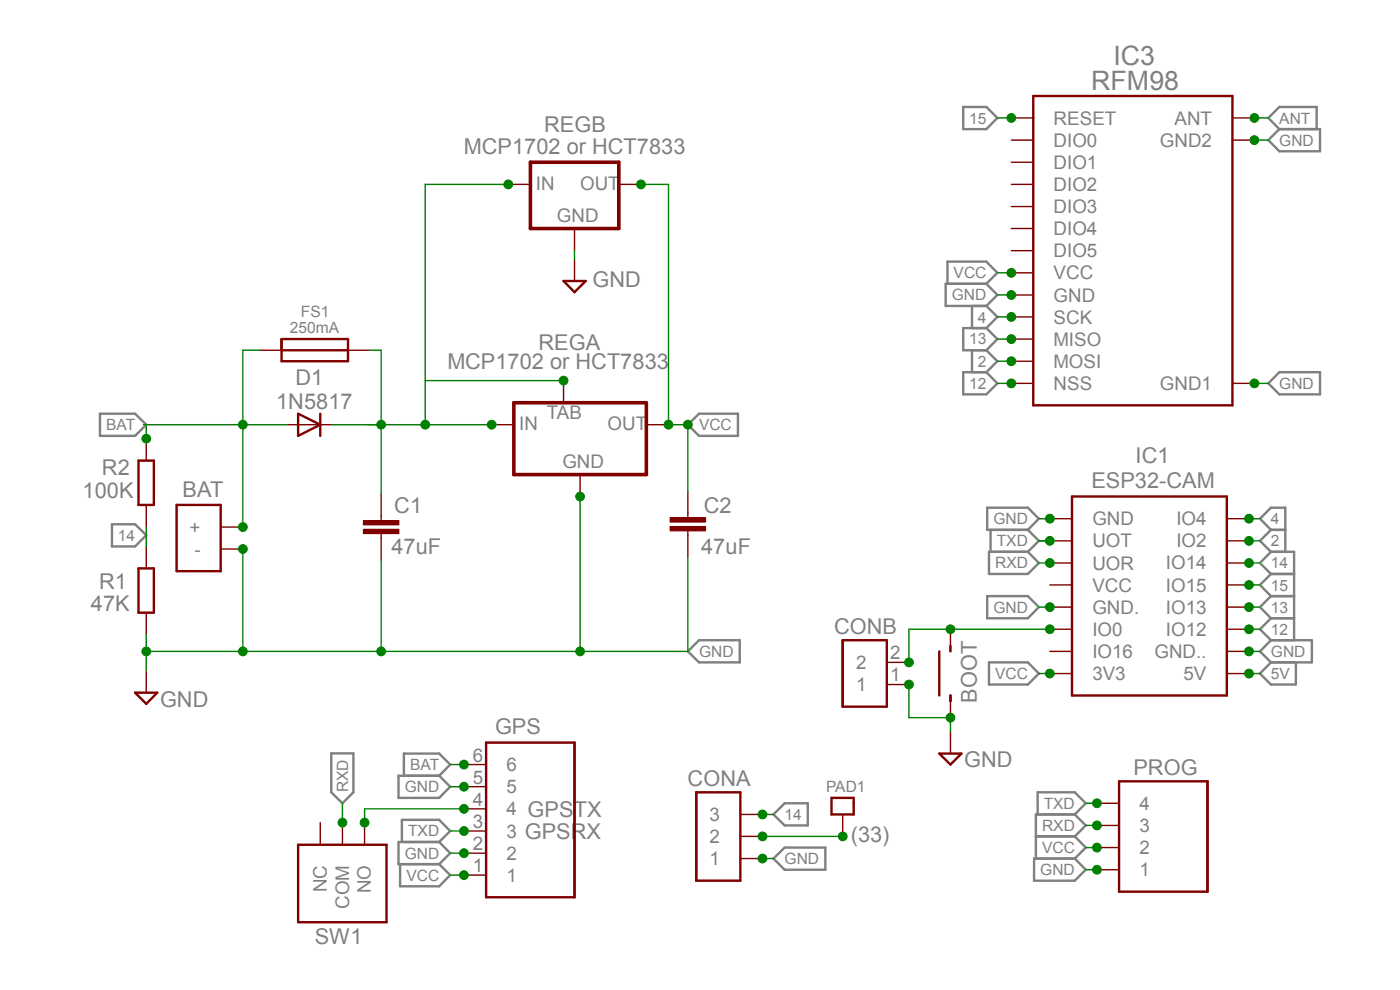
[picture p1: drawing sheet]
<svg xmlns="http://www.w3.org/2000/svg" width="297mm" height="210mm" viewBox="0 0 297 210" stroke-linecap="round" stroke-linejoin="round" font-family="sans-serif">
<g fill="none" stroke="#808080" stroke-width=".51">
<path d="M204.3 22.7h5l2.3 2.3-2.3 2.4h-5zM269.1 29.7l2.3-2.3h8.6v4.7h-8.6zM271.4 27.4l-2.3-2.4 2.3-2.3h7.9v4.7M201 60.2v-4.7h8.3l2.3 2.4-2.3 2.3M204.3 79h5l2.3 2.3-2.3 2.4h-5zM206.2 64.9v4.7M206.2 74.3v4.7M209.3 60.2l2.3 2.4-2.3 2.3M209.3 60.2h-8.7v4.7h8.7M209.3 74.3l2.3 2.3-2.3 2.4M209.3 69.6h-5v4.7h5M209.3 69.6l2.3 2.3-2.3 2.4"/>
<path d="M209.3 64.9l2.3 2.3-2.3 2.4M271.4 79h8.6v4.7h-8.6l-2.3-2.4zM21.2 87.8h7.5l2.3 2.3-2.3 2.4h-7.5zM145.9 90.1l2.4-2.3h8.2v4.7h-8.2zM23.7 111.2h5l2.3 2.3-2.3 2.4h-5zM209.4 107.7h8.7l2.3 2.3-2.3 2.4h-8.7zM209.8 117.1h8.3l2.3 2.3-2.3 2.4h-8.3zM210.1 112.4v4.7M218.1 112.4l2.3 2.3-2.3 2.4M269.6 112.4h3.1M269.6 112.4l-2.3-2.4 2.3-2.3h3.1v9.4M269.6 117.1h4.9v18.7"/>
<path d="M269.6 112.4l-2.3 2.3 2.3 2.4M269.6 117.1l-2.3 2.3 2.3 2.4M145.9 138.2l2.4-2.4h8.6v4.7h-8.6zM209.4 126.4h8.7l2.3 2.4-2.3 2.3h-8.7zM269.6 135.8h8.7v4.7h-8.7M269.6 131.1h4.9M269.6 126.4h4.9M269.6 135.8l-2.3 2.4 2.3 2.3M269.6 121.8h4.9M269.6 121.8l-2.3 2.3 2.3 2.3M269.6 126.4l-2.3 2.4 2.3 2.3M269.6 131.1l-2.3 2.4 2.3 2.3"/>
<path d="M70.3 159.8h4.7v8.3l-2.4 2.3-2.3-2.3zM209.8 140.5h8.3l2.3 2.4-2.3 2.3h-8.3zM269.6 140.5l-2.3 2.4 2.3 2.3h5.3v-4.7M84.5 164.5h8.7l2.3 2.4-2.3 2.3h-8.7zM85.3 178.6v-4.7h7.9l2.3 2.4-2.3 2.3M85.7 164.5v-4.6h7.5l2.3 2.3-2.3 2.3M93.2 178.6l2.3 2.4-2.3 2.3M93.2 178.6h-8.7v4.7h8.7M164.1 172.8l2.4-2.4h4.9v4.7h-4.9zM219.8 177.4h8.2M220.1 172.8v-4.7h7.9l2.3 2.3-2.3 2.4M228 177.4l2.3 2.4-2.3 2.3"/>
<path d="M228 172.8h-8.2v9.3M228 172.8l2.3 2.3-2.3 2.3M84.9 183.3v4.7h8.3l2.3-2.4-2.3-2.3M164.1 182.1l2.4-2.3h8.6v4.7h-8.6zM219.4 182.1h8.6l2.3 2.4-2.3 2.3h-8.6z"/>
</g>
<path d="M29.4 97.7h3.2v9.4h-3.2zM37.5 107.1h9.3v14.1h-9.3zM227.4 105.3h32.9v42.2h-32.9zM29.4 120.6h3.2v9.4h-3.2zM28.7 146.9h4.7l-2.4 2.4zM103.1 157.5h18.8v32.8h-18.8zM237.4 165.7h18.8v23.4h-18.8z" fill="none" stroke="#800000" stroke-width=".51"/>
<g fill="none" stroke="#800000" stroke-width=".3">
<path d="M31 93v4.7M104.3 90.1h4.7M119.5 80.7v4.7M137.1 90.1h4.7M31 107.1v4.7M31 115.9v4.7M46.8 111.8h4.7M46.8 116.5h4.7M123.1 100.7v4.6M145.9 108.8v1M145.9 112.6v.9M222.7 110h4.7"/>
<path d="M222.7 114.7h4.7M222.7 119.4h4.7M260.3 110h4.7M260.3 114.7h4.7M260.3 119.4h4.7M31 130v4.7M222.7 124.1h4.7M222.7 133.5h4.7M222.7 138.2h4.7M222.7 128.8h4.7M260.3 124.1h4.7M260.3 133.5h4.7"/>
<path d="M260.3 138.2h4.7M260.3 128.8h4.7M31 142.3v4.6M222.7 142.9h4.7M260.3 142.9h4.7M98.4 176.3h4.7M98.4 171.6h4.7M98.4 166.9h4.7M98.4 162.2h4.7M232.7 179.8h4.7M232.7 175.1h4.7M232.7 170.4h4.7"/>
<path d="M98.4 185.6h4.7M98.4 181h4.7M232.7 184.5h4.7"/>
</g>
<path d="M109 85.4h28.1v15.3h-28.1z" fill="none" stroke="#800000" stroke-width=".76"/>
<path d="M142.2 111.7h7.5v.9h-7.5z" fill-rule="evenodd" fill="#800000"/>
<path d="M142.2 111.7h7.5v.9h-7.5z" fill="none" stroke="#800000" stroke-width=".21"/>
<path d="M142.2 109.8h7.5v.9h-7.5z" fill-rule="evenodd" fill="#800000"/>
<path d="M142.2 109.8h7.5v.9h-7.5z" fill="none" stroke="#800000" stroke-width=".21"/>
<path d="M80.9 109.4v1M80.9 113.2v.9M145.9 104.2v4.6M145.9 113.5v4.7" fill="none" stroke="#800000" stroke-width=".3"/>
<path d="M77.1 112.3h7.5v.9h-7.5z" fill-rule="evenodd" fill="#800000"/>
<path d="M77.1 112.3h7.5v.9h-7.5z" fill="none" stroke="#800000" stroke-width=".21"/>
<path d="M77.1 110.4h7.5v.9h-7.5z" fill-rule="evenodd" fill="#800000"/>
<path d="M77.1 110.4h7.5v.9h-7.5z" fill="none" stroke="#800000" stroke-width=".21"/>
<g fill="none" stroke="#800000" stroke-width=".3">
<path d="M107.8 39.1h4.7M131.3 39.1h4.7M214.5 39.1h4.7M214.5 25h4.7M214.5 29.7h4.7M214.5 34.4h4.7M261.5 25h4.6M261.5 29.7h4.6M121.9 48.5v4.7M121.9 54.9v4.7M214.5 43.8h4.7M214.5 48.5h4.7"/>
<path d="M214.5 53.2h4.7M214.5 57.9h4.7M55 74.3h4.7M73.8 74.3h4.7M214.5 62.6h4.7M214.5 67.2h4.7M214.5 71.9h4.7M214.5 76.6h4.7M60.9 90.1h9.4M214.5 81.3h4.7M261.5 81.3h4.6M80.9 104.8v4.6"/>
<path d="M80.9 114.1v4.7M201.6 133.5v4.7M188.1 145.2h4.7M188.1 140.5h4.7M201.6 147.5v4.7M201.6 155.2v4.7M67.9 174.5v4.7M72.6 174.5v4.7M77.3 174.5v4.7M157.1 177.4h4.7M157.1 172.8h4.7M178.8 172.8v4.6"/>
<path d="M157.1 182.1h4.7"/>
</g>
<g fill="none" stroke="#800000" stroke-width=".51">
<path d="M219.2 20.4h42.3v65.6h-42.3zM119.5 59.6h4.7l-2.3 2.4zM59.7 71.9h14.1v4.7h-14.1zM59.7 74.3h14.1M63.2 87.8l4.7 2.3-4.7 2.4zM67.9 87.8v4.7M178.8 135.8h9.3v14.1h-9.3zM199.3 138.2v9.3M201.6 137v1.2M199.3 159.9h4.7l-2.4 2.3zM201.6 147.5v1.2M63.2 179.2h18.8v16.4h-18.8z"/>
<path d="M147.7 168.1h9.4v18.7h-9.4zM176.4 169.2h4.7v3.6h-4.7z"/>
</g>
<path d="M112.5 34.4h18.8v14.1h-18.8z" fill="none" stroke="#800000" stroke-width=".76"/>
<path d="M31 134.7v7.6" fill="none" stroke="#008000" stroke-width=".3"/>
<circle cx="31" cy="138.2" r=".93" fill="#008000"/>
<circle cx="31" cy="138.2" r=".93" fill="none" stroke="#008000" stroke-width=".21"/>
<path d="M31 138.2h20.5" fill="none" stroke="#008000" stroke-width=".3"/>
<circle cx="51.5" cy="116.5" r=".93" fill="#008000"/>
<circle cx="51.5" cy="116.5" r=".93" fill="none" stroke="#008000" stroke-width=".21"/>
<path d="M51.5 116.5v21.7M123.1 105.3v32.9" fill="none" stroke="#008000" stroke-width=".3"/>
<circle cx="123.1" cy="105.3" r=".93" fill="#008000"/>
<circle cx="123.1" cy="105.3" r=".93" fill="none" stroke="#008000" stroke-width=".21"/>
<path d="M51.5 138.2h2.4" fill="none" stroke="#008000" stroke-width=".3"/>
<circle cx="51.5" cy="138.2" r=".93" fill="#008000"/>
<circle cx="51.5" cy="138.2" r=".93" fill="none" stroke="#008000" stroke-width=".21"/>
<path d="M145.9 118.2v20h-92" fill="none" stroke="#008000" stroke-width=".3"/>
<circle cx="123.1" cy="138.2" r=".93" fill="#008000"/>
<circle cx="123.1" cy="138.2" r=".93" fill="none" stroke="#008000" stroke-width=".21"/>
<path d="M80.9 118.8v19.4" fill="none" stroke="#008000" stroke-width=".3"/>
<circle cx="80.9" cy="138.2" r=".93" fill="#008000"/>
<circle cx="80.9" cy="138.2" r=".93" fill="none" stroke="#008000" stroke-width=".21"/>
<path d="M95.5 181h2.9" fill="none" stroke="#008000" stroke-width=".3"/>
<circle cx="98.4" cy="181" r=".93" fill="#008000"/>
<circle cx="98.4" cy="181" r=".93" fill="none" stroke="#008000" stroke-width=".21"/>
<path d="M220.4 128.8h2.3" fill="none" stroke="#008000" stroke-width=".3"/>
<circle cx="222.7" cy="128.8" r=".93" fill="#008000"/>
<circle cx="222.7" cy="128.8" r=".93" fill="none" stroke="#008000" stroke-width=".21"/>
<path d="M220.4 110h2.3" fill="none" stroke="#008000" stroke-width=".3"/>
<circle cx="222.7" cy="110" r=".93" fill="#008000"/>
<circle cx="222.7" cy="110" r=".93" fill="none" stroke="#008000" stroke-width=".21"/>
<path d="M265 138.2h2.3" fill="none" stroke="#008000" stroke-width=".3"/>
<circle cx="265" cy="138.2" r=".93" fill="#008000"/>
<circle cx="265" cy="138.2" r=".93" fill="none" stroke="#008000" stroke-width=".21"/>
<path d="M230.3 184.5h2.4" fill="none" stroke="#008000" stroke-width=".3"/>
<circle cx="232.7" cy="184.5" r=".93" fill="#008000"/>
<circle cx="232.7" cy="184.5" r=".93" fill="none" stroke="#008000" stroke-width=".21"/>
<path d="M161.8 182.1h2.3" fill="none" stroke="#008000" stroke-width=".3"/>
<circle cx="161.8" cy="182.1" r=".93" fill="#008000"/>
<circle cx="161.8" cy="182.1" r=".93" fill="none" stroke="#008000" stroke-width=".21"/>
<path d="M95.5 166.9h2.9" fill="none" stroke="#008000" stroke-width=".3"/>
<circle cx="98.4" cy="166.9" r=".93" fill="#008000"/>
<circle cx="98.4" cy="166.9" r=".93" fill="none" stroke="#008000" stroke-width=".21"/>
<path d="M201.6 152.2v3" fill="none" stroke="#008000" stroke-width=".3"/>
<circle cx="201.6" cy="152.2" r=".93" fill="#008000"/>
<circle cx="201.6" cy="152.2" r=".93" fill="none" stroke="#008000" stroke-width=".21"/>
<path d="M192.8 145.2v7h8.8" fill="none" stroke="#008000" stroke-width=".3"/>
<circle cx="192.8" cy="145.2" r=".93" fill="#008000"/>
<circle cx="192.8" cy="145.2" r=".93" fill="none" stroke="#008000" stroke-width=".21"/>
<path d="M266.1 29.7h3M121.9 53.2v1.7" fill="none" stroke="#008000" stroke-width=".3"/>
<circle cx="266.1" cy="29.7" r=".93" fill="#008000"/>
<circle cx="266.1" cy="29.7" r=".93" fill="none" stroke="#008000" stroke-width=".21"/>
<path d="M266.1 81.3h3" fill="none" stroke="#008000" stroke-width=".3"/>
<circle cx="266.1" cy="81.3" r=".93" fill="#008000"/>
<circle cx="266.1" cy="81.3" r=".93" fill="none" stroke="#008000" stroke-width=".21"/>
<path d="M211.6 62.6h2.9" fill="none" stroke="#008000" stroke-width=".3"/>
<circle cx="214.5" cy="62.6" r=".93" fill="#008000"/>
<circle cx="214.5" cy="62.6" r=".93" fill="none" stroke="#008000" stroke-width=".21"/>
<path d="M95.5 185.6h2.9" fill="none" stroke="#008000" stroke-width=".3"/>
<circle cx="98.4" cy="185.6" r=".93" fill="#008000"/>
<circle cx="98.4" cy="185.6" r=".93" fill="none" stroke="#008000" stroke-width=".21"/>
<path d="M220.4 142.9h2.3" fill="none" stroke="#008000" stroke-width=".3"/>
<circle cx="222.7" cy="142.9" r=".93" fill="#008000"/>
<circle cx="222.7" cy="142.9" r=".93" fill="none" stroke="#008000" stroke-width=".21"/>
<path d="M230.3 179.8h2.4" fill="none" stroke="#008000" stroke-width=".3"/>
<circle cx="232.7" cy="179.8" r=".93" fill="#008000"/>
<circle cx="232.7" cy="179.8" r=".93" fill="none" stroke="#008000" stroke-width=".21"/>
<path d="M141.8 90.1h4.1v14.1" fill="none" stroke="#008000" stroke-width=".3"/>
<circle cx="145.9" cy="90.1" r=".93" fill="#008000"/>
<circle cx="145.9" cy="90.1" r=".93" fill="none" stroke="#008000" stroke-width=".21"/>
<path d="M136 39.1h5.8v51" fill="none" stroke="#008000" stroke-width=".3"/>
<circle cx="136" cy="39.1" r=".93" fill="#008000"/>
<circle cx="136" cy="39.1" r=".93" fill="none" stroke="#008000" stroke-width=".21"/>
<circle cx="141.8" cy="90.1" r=".93" fill="#008000"/>
<circle cx="141.8" cy="90.1" r=".93" fill="none" stroke="#008000" stroke-width=".21"/>
<path d="M211.6 57.9h2.9" fill="none" stroke="#008000" stroke-width=".3"/>
<circle cx="214.5" cy="57.9" r=".93" fill="#008000"/>
<circle cx="214.5" cy="57.9" r=".93" fill="none" stroke="#008000" stroke-width=".21"/>
<path d="M230.3 175.1h2.4" fill="none" stroke="#008000" stroke-width=".3"/>
<circle cx="232.7" cy="175.1" r=".93" fill="#008000"/>
<circle cx="232.7" cy="175.1" r=".93" fill="none" stroke="#008000" stroke-width=".21"/>
<path d="M220.4 119.4h2.3" fill="none" stroke="#008000" stroke-width=".3"/>
<circle cx="222.7" cy="119.4" r=".93" fill="#008000"/>
<circle cx="222.7" cy="119.4" r=".93" fill="none" stroke="#008000" stroke-width=".21"/>
<path d="M72.6 170.4v4.1" fill="none" stroke="#008000" stroke-width=".3"/>
<circle cx="72.6" cy="174.5" r=".93" fill="#008000"/>
<circle cx="72.6" cy="174.5" r=".93" fill="none" stroke="#008000" stroke-width=".21"/>
<path d="M230.3 170.4h2.4" fill="none" stroke="#008000" stroke-width=".3"/>
<circle cx="232.7" cy="170.4" r=".93" fill="#008000"/>
<circle cx="232.7" cy="170.4" r=".93" fill="none" stroke="#008000" stroke-width=".21"/>
<path d="M220.4 114.7h2.3" fill="none" stroke="#008000" stroke-width=".3"/>
<circle cx="222.7" cy="114.7" r=".93" fill="#008000"/>
<circle cx="222.7" cy="114.7" r=".93" fill="none" stroke="#008000" stroke-width=".21"/>
<path d="M220.4 114.7h2.3M95.5 176.3h2.9" fill="none" stroke="#008000" stroke-width=".3"/>
<circle cx="98.4" cy="176.3" r=".93" fill="#008000"/>
<circle cx="98.4" cy="176.3" r=".93" fill="none" stroke="#008000" stroke-width=".21"/>
<path d="M30.4 90.1h30.5M51.5 90.1v21.7" fill="none" stroke="#008000" stroke-width=".3"/>
<circle cx="51.5" cy="90.1" r=".93" fill="#008000"/>
<circle cx="51.5" cy="90.1" r=".93" fill="none" stroke="#008000" stroke-width=".21"/>
<circle cx="51.5" cy="111.8" r=".93" fill="#008000"/>
<circle cx="51.5" cy="111.8" r=".93" fill="none" stroke="#008000" stroke-width=".21"/>
<path d="M55 74.3h-3.5v15.8M31 90.1v2.9" fill="none" stroke="#008000" stroke-width=".3"/>
<circle cx="31" cy="93" r=".93" fill="#008000"/>
<circle cx="31" cy="93" r=".93" fill="none" stroke="#008000" stroke-width=".21"/>
<path d="M95.5 162.2h2.9" fill="none" stroke="#008000" stroke-width=".3"/>
<circle cx="98.4" cy="162.2" r=".93" fill="#008000"/>
<circle cx="98.4" cy="162.2" r=".93" fill="none" stroke="#008000" stroke-width=".21"/>
<path d="M207.5 133.5h15.2" fill="none" stroke="#008000" stroke-width=".3"/>
<circle cx="222.7" cy="133.5" r=".93" fill="#008000"/>
<circle cx="222.7" cy="133.5" r=".93" fill="none" stroke="#008000" stroke-width=".21"/>
<path d="M201.6 133.5h5.9" fill="none" stroke="#008000" stroke-width=".3"/>
<circle cx="201.6" cy="133.5" r=".93" fill="#008000"/>
<circle cx="201.6" cy="133.5" r=".93" fill="none" stroke="#008000" stroke-width=".21"/>
<path d="M201.6 133.5h-8.8v7" fill="none" stroke="#008000" stroke-width=".3"/>
<circle cx="192.8" cy="140.5" r=".93" fill="#008000"/>
<circle cx="192.8" cy="140.5" r=".93" fill="none" stroke="#008000" stroke-width=".21"/>
<path d="M266.1 25h3" fill="none" stroke="#008000" stroke-width=".3"/>
<circle cx="266.1" cy="25" r=".93" fill="#008000"/>
<circle cx="266.1" cy="25" r=".93" fill="none" stroke="#008000" stroke-width=".21"/>
<path d="M265 114.7h2.3" fill="none" stroke="#008000" stroke-width=".3"/>
<circle cx="265" cy="114.7" r=".93" fill="#008000"/>
<circle cx="265" cy="114.7" r=".93" fill="none" stroke="#008000" stroke-width=".21"/>
<path d="M211.6 76.6h2.9" fill="none" stroke="#008000" stroke-width=".3"/>
<circle cx="214.5" cy="76.6" r=".93" fill="#008000"/>
<circle cx="214.5" cy="76.6" r=".93" fill="none" stroke="#008000" stroke-width=".21"/>
<path d="M265 119.4h2.3" fill="none" stroke="#008000" stroke-width=".3"/>
<circle cx="265" cy="119.4" r=".93" fill="#008000"/>
<circle cx="265" cy="119.4" r=".93" fill="none" stroke="#008000" stroke-width=".21"/>
<path d="M31 111.8v4.1M161.8 172.8h2.3" fill="none" stroke="#008000" stroke-width=".3"/>
<circle cx="161.8" cy="172.8" r=".93" fill="#008000"/>
<circle cx="161.8" cy="172.8" r=".93" fill="none" stroke="#008000" stroke-width=".21"/>
<path d="M265 124.1h2.3" fill="none" stroke="#008000" stroke-width=".3"/>
<circle cx="265" cy="124.1" r=".93" fill="#008000"/>
<circle cx="265" cy="124.1" r=".93" fill="none" stroke="#008000" stroke-width=".21"/>
<path d="M211.6 25h2.9" fill="none" stroke="#008000" stroke-width=".3"/>
<circle cx="214.5" cy="25" r=".93" fill="#008000"/>
<circle cx="214.5" cy="25" r=".93" fill="none" stroke="#008000" stroke-width=".21"/>
<path d="M265 128.8h2.3" fill="none" stroke="#008000" stroke-width=".3"/>
<circle cx="265" cy="128.8" r=".93" fill="#008000"/>
<circle cx="265" cy="128.8" r=".93" fill="none" stroke="#008000" stroke-width=".21"/>
<path d="M211.6 71.9h2.9" fill="none" stroke="#008000" stroke-width=".3"/>
<circle cx="214.5" cy="71.9" r=".93" fill="#008000"/>
<circle cx="214.5" cy="71.9" r=".93" fill="none" stroke="#008000" stroke-width=".21"/>
<path d="M265 142.9h2.3" fill="none" stroke="#008000" stroke-width=".3"/>
<circle cx="265" cy="142.9" r=".93" fill="#008000"/>
<circle cx="265" cy="142.9" r=".93" fill="none" stroke="#008000" stroke-width=".21"/>
<path d="M90.2 80.7h29.3" fill="none" stroke="#008000" stroke-width=".3"/>
<circle cx="119.6" cy="80.7" r=".93" fill="#008000"/>
<circle cx="119.6" cy="80.7" r=".93" fill="none" stroke="#008000" stroke-width=".21"/>
<path d="M107.8 39.1h-17.6v41.6" fill="none" stroke="#008000" stroke-width=".3"/>
<circle cx="107.8" cy="39.1" r=".93" fill="#008000"/>
<circle cx="107.8" cy="39.1" r=".93" fill="none" stroke="#008000" stroke-width=".21"/>
<path d="M70.3 90.1h34" fill="none" stroke="#008000" stroke-width=".3"/>
<circle cx="80.9" cy="90.1" r=".93" fill="#008000"/>
<circle cx="80.9" cy="90.1" r=".93" fill="none" stroke="#008000" stroke-width=".21"/>
<path d="M78.5 74.3h2.4v30.5M77.9 90.1h3M90.2 80.7v9.4" fill="none" stroke="#008000" stroke-width=".3"/>
<circle cx="104.3" cy="90.1" r=".93" fill="#008000"/>
<circle cx="104.3" cy="90.1" r=".93" fill="none" stroke="#008000" stroke-width=".21"/>
<path d="M161.8 177.4h17" fill="none" stroke="#008000" stroke-width=".3"/>
<circle cx="178.8" cy="177.4" r=".93" fill="#008000"/>
<circle cx="178.8" cy="177.4" r=".93" fill="none" stroke="#008000" stroke-width=".21"/>
<circle cx="161.8" cy="177.4" r=".93" fill="#008000"/>
<circle cx="161.8" cy="177.4" r=".93" fill="none" stroke="#008000" stroke-width=".21"/>
<path d="M77.3 171.6h21.1" fill="none" stroke="#008000" stroke-width=".3"/>
<circle cx="98.4" cy="171.6" r=".93" fill="#008000"/>
<circle cx="98.4" cy="171.6" r=".93" fill="none" stroke="#008000" stroke-width=".21"/>
<path d="M77.3 171.6v2.9" fill="none" stroke="#008000" stroke-width=".3"/>
<circle cx="77.3" cy="174.5" r=".93" fill="#008000"/>
<circle cx="77.3" cy="174.5" r=".93" fill="none" stroke="#008000" stroke-width=".21"/>
<path d="M265 133.5h2.3" fill="none" stroke="#008000" stroke-width=".3"/>
<circle cx="265" cy="133.5" r=".93" fill="#008000"/>
<circle cx="265" cy="133.5" r=".93" fill="none" stroke="#008000" stroke-width=".21"/>
<path d="M211.6 81.3h2.9" fill="none" stroke="#008000" stroke-width=".3"/>
<circle cx="214.5" cy="81.3" r=".93" fill="#008000"/>
<circle cx="214.5" cy="81.3" r=".93" fill="none" stroke="#008000" stroke-width=".21"/>
<path d="M265 110h2.3" fill="none" stroke="#008000" stroke-width=".3"/>
<circle cx="265" cy="110" r=".93" fill="#008000"/>
<circle cx="265" cy="110" r=".93" fill="none" stroke="#008000" stroke-width=".21"/>
<path d="M211.6 67.2h2.9" fill="none" stroke="#008000" stroke-width=".3"/>
<circle cx="214.5" cy="67.2" r=".93" fill="#008000"/>
<circle cx="214.5" cy="67.2" r=".93" fill="none" stroke="#008000" stroke-width=".21"/>
<circle cx="90.2" cy="90.1" r=".93" fill="#008000"/>
<circle cx="90.2" cy="90.1" r=".93" fill="none" stroke="#008000" stroke-width=".21"/>
<g font-size="5.7" fill="#808080">
<text x="236.2" y="13.9">IC3</text>
<text x="231.5" y="19.2">RFM98</text>
</g>
<g font-size="4.6" fill="#808080">
<text x="115.4" y="28">REGB</text>
<text x="98.4" y="32.6">MCP1702 or HCT7833</text>
<text x="125.7" y="60.8">GND</text>
<text x="114.3" y="74.3">REGA</text>
<text x="62.7" y="81.6">D1</text>
<text x="94.9" y="78.4">MCP1702 or HCT7833</text>
<text x="58.6" y="86.7">1N5817</text>
<text x="21.6" y="100.8">R2</text>
<text x="240.9" y="98.3">IC1</text>
<text x="17.5" y="105.6">100K</text>
<text x="38.7" y="105.5">BAT</text>
<text x="231.5" y="103.6">ESP32-CAM</text>
<text x="83.6" y="108.8">C1</text>
<text x="149.3" y="108.8">C2</text>
<text x="83.1" y="117.5">47uF</text>
<text x="148.8" y="117.5">47uF</text>
<text x="21" y="124.8">R1</text>
<text x="19.3" y="129.6">47K</text>
<text x="177" y="134.5">CONB</text>
<text x="34" y="149.9">GND</text>
<text x="207.2" y="149.1" transform="rotate(-90 207.2 149.1)">BOOT</text>
<text x="105" y="155.7">GPS</text>
<text x="145.9" y="166.8">CONA</text>
<text x="204.6" y="162.8">GND</text>
<text x="240.5" y="164.5">PROG</text>
<text x="111.9" y="173.4">GPSTX</text>
<text x="111.3" y="178">GPSRX</text>
<text x="180.5" y="178.6">(33)</text>
<text x="66.8" y="200.3">SW1</text>
</g>
<g font-size="4" fill="#808080">
<text x="223.5" y="26.5">RESET</text>
<text x="249.2" y="26.4">ANT</text>
<text x="223.5" y="31.1">DIO0</text>
<text x="223.5" y="35.8">DIO1</text>
<text x="246.1" y="31.1">GND2</text>
<text x="113.7" y="40.3">IN</text>
<text x="123.1" y="40.3">OUT</text>
<text x="223.5" y="40.5">DIO2</text>
<text x="118.2" y="47.1">GND</text>
<text x="223.5" y="45.2">DIO3</text>
<text x="223.5" y="49.9">DIO4</text>
<text x="223.5" y="54.6">DIO5</text>
<text x="223.5" y="59.3">VCC</text>
<text x="223.5" y="64">GND</text>
<text x="223.5" y="68.7">SCK</text>
<text x="223.5" y="73.3">MISO</text>
<text x="223.5" y="78">MOSI</text>
<text x="223.5" y="82.7">NSS</text>
<text x="246.1" y="82.7">GND1</text>
<text x="116" y="88.9">TAB</text>
<text x="110.2" y="91.3">IN</text>
<text x="128.9" y="91.3">OUT</text>
<text x="119.3" y="99.2">GND</text>
<text x="40.2" y="113.2">+</text>
<text x="231.7" y="111.4">GND</text>
<text x="249.6" y="111.4">IO4</text>
<text x="41.2" y="117.9">-</text>
<text x="231.7" y="116.1">UOT</text>
<text x="249.6" y="116.1">IO2</text>
<text x="231.7" y="120.8">UOR</text>
<text x="231.7" y="125.5">VCC</text>
<text x="247.4" y="125.5">IO15</text>
<text x="247.4" y="120.8">IO14</text>
<text x="231.7" y="130.2">GND.</text>
<text x="247.4" y="130.2">IO13</text>
<text x="231.7" y="134.9">IO0</text>
<text x="247.4" y="134.9">IO12</text>
<text x="181.6" y="141.9">2</text>
<text x="188.8" y="139.9">2</text>
<text x="231.7" y="139.6">IO16</text>
<text x="244.9" y="139.6">GND..</text>
<text x="181.6" y="146.6">1</text>
<text x="188.8" y="144.5">1</text>
<text x="231.7" y="144.3">3V3</text>
<text x="251.1" y="144.2">5V</text>
<text x="100.3" y="161.5">6</text>
<text x="100.3" y="166.2">5</text>
<text x="107.4" y="163.6">6</text>
<text x="100.3" y="170.9">4</text>
<text x="107.4" y="173">4</text>
<text x="107.4" y="168.3">5</text>
<text x="241.7" y="171.8">4</text>
<text x="100.3" y="175.6">3</text>
<text x="107.4" y="177.7">3</text>
<text x="150.5" y="178.8">2</text>
<text x="150.5" y="174.2">3</text>
<text x="241.7" y="176.5">3</text>
<text x="100.3" y="185">1</text>
<text x="100.3" y="180.3">2</text>
<text x="107.4" y="182.3">2</text>
<text x="150.5" y="183.5">1</text>
<text x="241.7" y="185.8">1</text>
<text x="241.7" y="181.2">2</text>
<text x="69.3" y="189.3" transform="rotate(-90 69.3 189.3)">NC</text>
<text x="78.7" y="189.5" transform="rotate(-90 78.7 189.5)">NO</text>
<text x="107.4" y="187">1</text>
<text x="74" y="192.7" transform="rotate(-90 74 192.7)">COM</text>
</g>
<g font-size="3.3" fill="#808080">
<text x="205.6" y="26.2">15</text>
<text x="271.4" y="26.2">ANT</text>
<text x="271.4" y="30.9">GND</text>
<text x="202.3" y="59">VCC</text>
<text x="201.9" y="63.7">GND</text>
<text x="61.5" y="70.7">250mA</text>
<text x="63.8" y="67.2">FS1</text>
<text x="207.4" y="68.4">4</text>
<text x="205.6" y="73.1">13</text>
<text x="207.4" y="77.8">2</text>
<text x="205.6" y="82.5">12</text>
<text x="271.4" y="82.5">GND</text>
<text x="22.5" y="91.3">BAT</text>
<text x="148.3" y="91.3">VCC</text>
<text x="210.7" y="111.2">GND</text>
<text x="269.6" y="111.2">4</text>
<text x="25" y="114.7">14</text>
<text x="211.5" y="115.9">TXD</text>
<text x="269.6" y="115.9">2</text>
<text x="211.1" y="120.6">RXD</text>
<text x="269.6" y="120.6">14</text>
<text x="269.6" y="125.3">15</text>
<text x="210.7" y="130">GND</text>
<text x="269.6" y="130">13</text>
<text x="269.6" y="134.7">12</text>
<text x="148.3" y="139.4">GND</text>
<text x="269.6" y="139.4">GND</text>
<text x="211.1" y="144">VCC</text>
<text x="269.6" y="144">5V</text>
<text x="87" y="163.4">BAT</text>
<text x="73.8" y="168.1" transform="rotate(-90 73.8 168.1)">RXD</text>
<text x="85.9" y="168.1">GND</text>
<text x="166.5" y="173.9">14</text>
<text x="175.3" y="168.1">PAD1</text>
<text x="221.4" y="171.6">TXD</text>
<text x="86.6" y="177.4">TXD</text>
<text x="221.1" y="176.3">RXD</text>
<text x="85.9" y="182.1">GND</text>
<text x="166.5" y="183.3">GND</text>
<text x="220.7" y="185.6">GND</text>
<text x="221.1" y="181">VCC</text>
<text x="86.2" y="186.8">VCC</text>
</g>
</svg>
